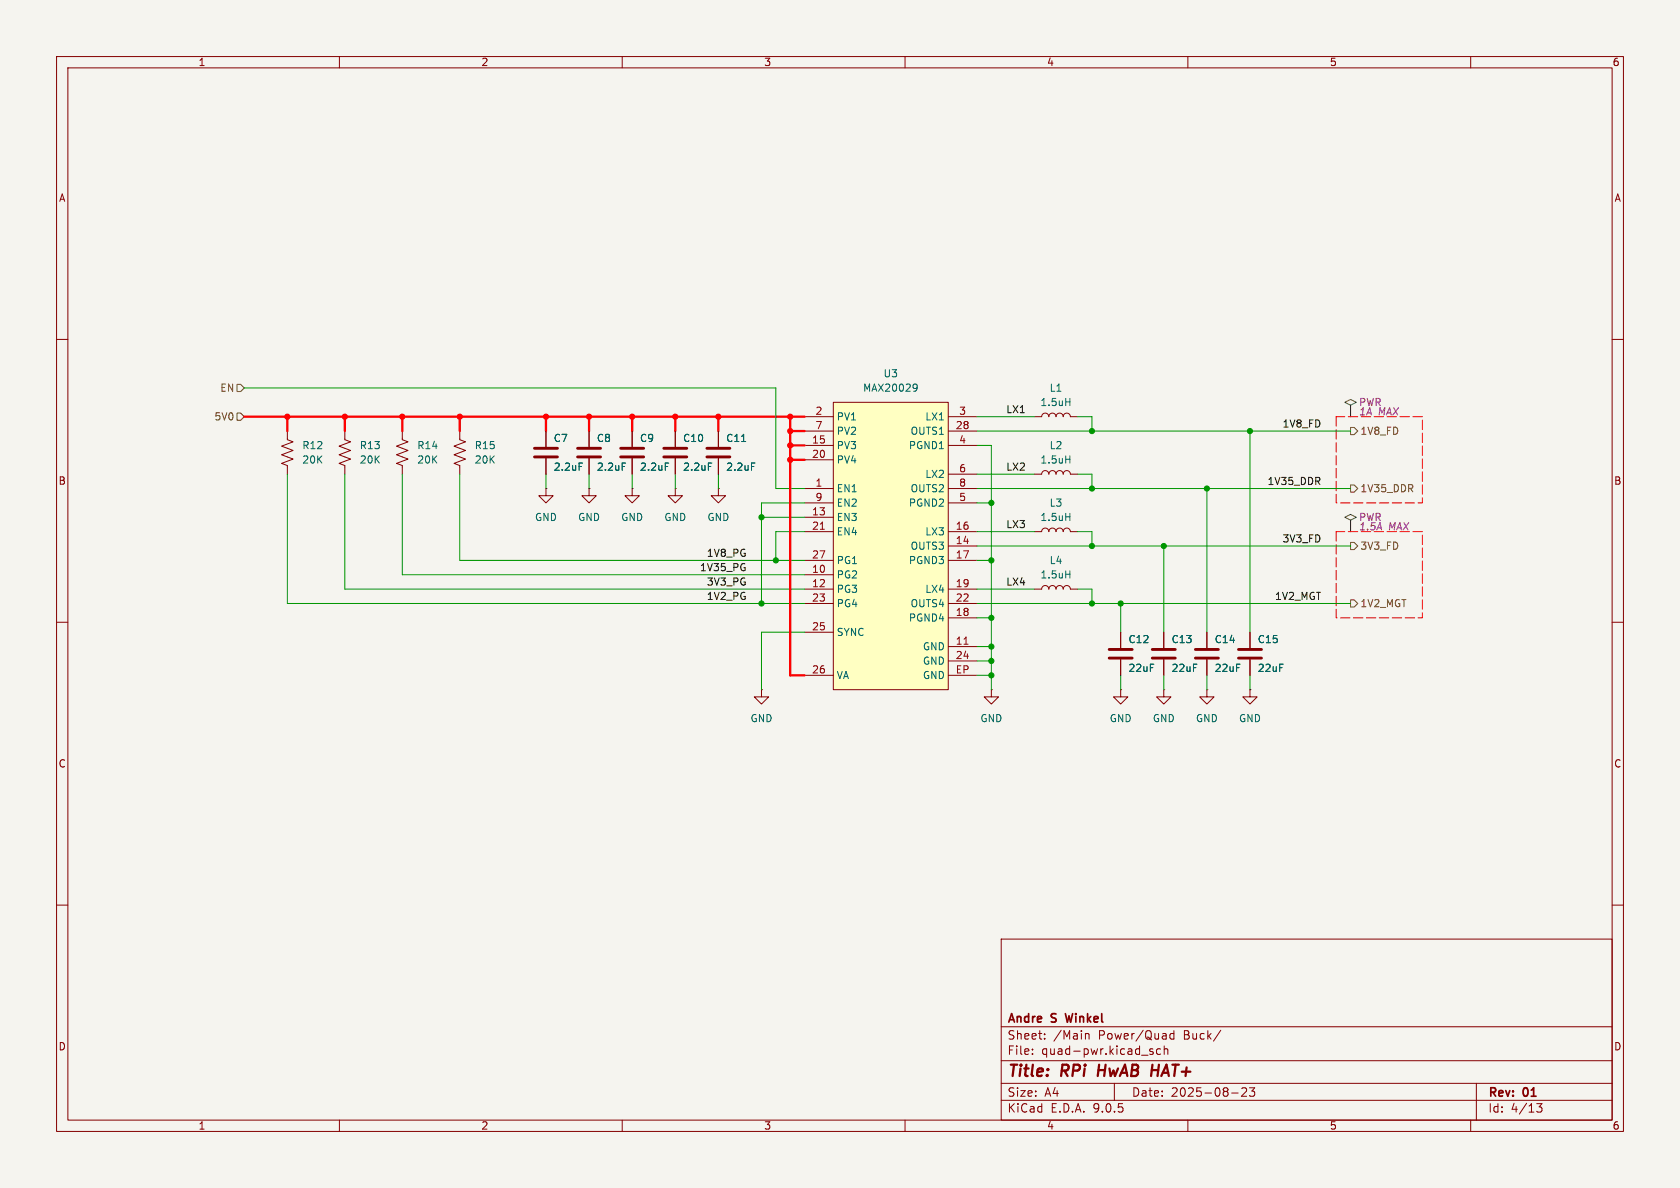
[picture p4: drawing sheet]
<svg xmlns="http://www.w3.org/2000/svg" width="297mm" height="210mm" viewBox="0 0 297 210" stroke-linecap="round" stroke-linejoin="round" font-family="sans-serif">
<path d="M0 0h297v210h-297z" fill="#f5f4ef" stroke="#f5f4ef" stroke-width=".18"/>
<g fill="none" stroke="#840000" stroke-width=".18">
<path d="M10 10h277v190h-277zM12 12h273v186h-273zM60 10v2M110 10v2M160 10v2M210 10v2M260 10v2M10 60h2M50.8 76.2v1.5l1 .4-2 .8 2 .7-2 .8 2 .8-2 .7 1 .4v1.5M61 76.2v1.5l1 .4-2.1 .8 2.1 .7-2.1 .8 2.1 .8-2.1 .7 1.1 .4v1.5M71.1 76.2v1.5l1 .4-2 .8 2 .7-2 .8 2 .8-2 .7 1 .4v1.5M81.3 76.2v1.5l1 .4-2 .8 2 .7-2 .8 2 .8-2 .7 1 .4v1.5"/>
<path d="M96.5 76.2v2.8M104.1 76.2v2.8M111.8 76.2v2.8M119.4 76.2v2.8M182.9 73.7h1.2a.64 .64 0 0 1 .7-.7 .64 .64 0 0 1 .6 .7 .64 .64 0 0 1 .7-.7 .64 .64 0 0 1 .6 .7 .64 .64 0 0 1 .6-.7 .64 .64 0 0 1 .7 .7 .64 .64 0 0 1 .6-.7 .64 .64 0 0 1 .6 .7h1.3M285 60h2M96.5 86.4v1.2h1.3l-1.3 1.3-1.3-1.3h1.3M96.5 86.4h.1M96.5 81v2.8M104.1 86.4v1.2h1.3l-1.3 1.3-1.2-1.3h1.2M104.1 86.4h.1M104.1 81v2.8"/>
<path d="M111.8 86.4v1.2h1.2l-1.2 1.3-1.3-1.3h1.3M111.8 86.4h.1M111.8 81v2.8M119.4 86.4v1.2h1.2l-1.2 1.3-1.3-1.3h1.3M119.4 86.4h.1M119.4 81v2.8M182.9 83.8h1.2a.64 .64 0 0 1 .7-.6 .64 .64 0 0 1 .6 .6 .64 .64 0 0 1 .7-.6 .64 .64 0 0 1 .6 .6 .64 .64 0 0 1 .6-.6 .64 .64 0 0 1 .7 .6 .64 .64 0 0 1 .6-.6 .64 .64 0 0 1 .6 .6h1.3M10 110h2M182.9 104.1h1.2a.64 .64 0 0 1 .7-.6 .64 .64 0 0 1 .6 .6 .64 .64 0 0 1 .7-.6 .64 .64 0 0 1 .6 .6 .64 .64 0 0 1 .6-.6 .64 .64 0 0 1 .7 .6 .64 .64 0 0 1 .6-.6 .64 .64 0 0 1 .6 .6h1.3M198.1 111.8v2.8M198.1 116.6v2.8M205.7 111.8v2.8"/>
<path d="M205.7 116.6v2.8M213.4 111.8v2.8M213.4 116.6v2.8M221 111.8v2.8M221 116.6v2.8M285 110h2M134.6 121.9v1.3h1.3l-1.3 1.3-1.3-1.3h1.3M134.6 121.9h.1M198.1 121.9v1.3h1.3l-1.3 1.3-1.3-1.3h1.3M198.1 121.9h.1M205.7 121.9v1.3h1.3l-1.3 1.3-1.2-1.3h1.2M205.7 121.9h.1"/>
<path d="M213.4 121.9v1.3h1.2l-1.2 1.3-1.3-1.3h1.3M213.4 121.9h.1M221 121.9v1.3h1.2l-1.2 1.3-1.3-1.3h1.3M221 121.9h.1M10 160h2M177 166h108v32h-108zM285 160h2M60 198v2M110 198v2M160 198v2M177 194.5h108M177 191.5h108"/>
<path d="M177 187.5h108M177 181.5h108M182.5 186.3v.1M182.5 185.5v.1M184.7 183.6v.1M184.7 182.8v.1M191.9 182.8l.2-.1 .4 .1v.9M197 191.5v3M203.2 185.7l.7 .4-.2 .3-.5-.1M203.8 185.5l-.3-.1-.3 .2M205.2 185.5l-.5-.1-.2 .3v.4l.1 .2h.6M205.8 185.5l.2-.1 .4 .1 .1 .9"/>
<path d="M205.8 184.9v1.5M207.5 182.8l-.4-.1-.3 .3v.4l.2 .2h.5M207.5 182.2v1.5M210 198v2M215.8 182.1l-1.3 2M217.7 193.2h1.2M219.5 192.4l.6-.1 .2 .1 .1 .3-.9 1.1h.9M220.9 192.3h.9l-.5 .6 .4 .1v.7l-.2 .1h-.4l-.2-.1M260 198v2M261 191.5v6.5M271.7 195.1h.9l-.5 .6 .4 .1v.7l-.2 .1-.6-.1"/>
</g>
<path d="M194.3 188.2l-.2 2" fill="none" stroke="#840000" stroke-width=".4"/>
<path d="M188.3 179.2l.4 1.5" fill="none" stroke="#840000" stroke-width=".3"/>
<path d="M188.4 71h.7M189.1 70.4v1.3M102.4 81.9h.6M110 81.9h.6M117.6 81.9h.6M125.2 81.9h.6M188.4 81.2h.7M189.1 80.6v1.3M188.4 101.5h.7M189.1 100.9v1.3" fill="none" stroke="#006464" stroke-width=".18"/>
<g fill="none" stroke="#840000" stroke-width=".51">
<path d="M94.5 79.2h4.1M102.1 79.2h4.1M109.7 79.2h4.1M117.3 79.2h4.1M94.5 80.8h4.1M102.1 80.8h4.1M109.7 80.8h4.1M117.3 80.8h4.1M196.1 114.8h4.1M196.1 116.3h4.1M203.7 114.8h4.1M203.7 116.3h4.1"/>
<path d="M211.3 114.8h4.1M211.3 116.3h4.1M218.9 114.8h4.1M218.9 116.3h4.1"/>
</g>
<path d="M147.3 71.1h20.3v50.8h-20.3z" fill="#ffffc2"/>
<g fill="none" stroke="#840000" stroke-width=".18">
<path d="M96.5 76.2v2.8M104.1 76.2v2.8M111.8 76.2v2.8M119.4 76.2v2.8M127 76.2v2.8M142.2 73.7h5.1M142.2 76.2h5.1M142.2 78.7h5.1M147.3 71.1h20.3v50.8h-20.3zM167.6 73.7h5.1M167.6 76.2h5.1M167.6 78.7h5.1"/>
<path d="M96.5 81v2.8M104.1 81v2.8M111.8 81v2.8M119.4 81v2.8M127 86.4v1.2h1.3l-1.3 1.3-1.3-1.3h1.3M127 86.4h.1M127 81v2.8M142.2 81.3h5.1M142.2 86.4h5.1M142.2 88.9h5.1M142.2 91.4h5.1M142.2 94h5.1"/>
<path d="M142.2 99.1h5.1M167.6 86.4h5.1M167.6 88.9h5.1M167.6 94h5.1M167.6 99.1h5.1M167.6 83.8h5.1M167.6 96.5h5.1M182.9 94h1.2a.64 .64 0 0 1 .7-.7 .64 .64 0 0 1 .6 .7 .64 .64 0 0 1 .7-.7 .64 .64 0 0 1 .6 .7 .64 .64 0 0 1 .6-.7 .64 .64 0 0 1 .7 .7 .64 .64 0 0 1 .6-.7 .64 .64 0 0 1 .6 .7h1.3M142.2 101.6h5.1M142.2 104.1h5.1M142.2 106.7h5.1M142.2 111.8h5.1"/>
<path d="M142.2 119.4h5.1M167.6 104.1h5.1M167.6 106.7h5.1M167.6 119.4h5.1M167.6 109.2h5.1M167.6 114.3h5.1M167.6 116.8h5.1M198.1 111.8v2.8M198.1 116.6v2.8M205.7 111.8v2.8M205.7 116.6v2.8M213.4 111.8v2.8"/>
<path d="M213.4 116.6v2.8M221 111.8v2.8M221 116.6v2.8M175.3 121.9v1.3h1.2l-1.2 1.3-1.3-1.3h1.3M175.3 121.9h.1"/>
</g>
<path d="M145 93.6h.7M170.4 113.9h.7" fill="none" stroke="#a90000" stroke-width=".18"/>
<path d="M131.1 78h.7M161.7 67.9l.4 .1a.84 .84 0 0 1-.3 1.2M162.1 68.4l-.2 .3h-.2M102.4 81.9h.6M110 81.9h.6M117.6 81.9h.6M125.2 81.9h.6M132.9 81.9h.6M188.4 91.4h.7M189.1 90.7v1.3" fill="none" stroke="#006464" stroke-width=".18"/>
<path d="M125 79.2h4M125 80.8h4" fill="none" stroke="#840000" stroke-width=".51"/>
<path d="M237.7 71.1l1.1-.5 1 .5-1 .5v2.1v-2.1zM237.7 91.4l1.1-.5 1 .5-1 .5v2.1v-2.1z" fill="none" stroke="#484848" stroke-width=".18"/>
<path d="M236.2 73.7v15.2h15.3v-15.2h-15.3M236.2 94v15.2h15.3v-15.2h-15.3" fill="none" stroke="#f00" stroke-width=".18" stroke-dasharray="1.7 .6"/>
<path d="M41.9 73h.6l.7 .7-.7 .6h-.6zM41.9 67.9h.6l.7 .7-.7 .6h-.6zM238.8 75.6h.6l.6 .6-.6 .6h-.6zM238.8 85.7h.6l.6 .7-.6 .6h-.6zM238.8 95.9h.6l.6 .6-.6 .7h-.6zM238.8 106h.6l.6 .7-.6 .6h-.6z" fill="none" stroke="#725600" stroke-width=".18"/>
<g fill="none" stroke="#009600" stroke-width=".18">
<path d="M43.2 68.6h94v17.8h5M172.7 76.2h66.1M172.7 78.7h2.6v43.2M172.7 73.7h10.2M190.5 73.7h2.5v2.5M221 76.2v35.6M50.8 83.8v22.9h91.4M61 83.8v20.3h81.2M71.1 83.8v17.8h71.1M81.3 83.8v15.3h60.9M96.5 83.8v2.6M104.1 83.8v2.6"/>
<path d="M111.8 83.8v2.6M119.4 83.8v2.6M127 83.8v2.6M134.6 91.4h7.6M142.2 94h-5v5.1M142.2 88.9h-7.6v17.8M172.7 94h10.2M172.7 99.1h2.6M172.7 88.9h2.6M172.7 83.8h10.2M172.7 86.4h66.1M172.7 96.5h66.1"/>
<path d="M190.5 94h2.5v2.5M190.5 83.8h2.5v2.6M205.7 96.5v15.3M213.4 86.4v25.4M142.2 111.8h-7.6v10.1M172.7 104.1h10.2M172.7 106.7h66.1M172.7 116.8h2.6M172.7 114.3h2.6M172.7 109.2h2.6M172.7 119.4h2.6M190.5 104.1h2.5v2.6"/>
<path d="M198.1 106.7v5.1M198.1 119.4v2.5M205.7 119.4v2.5M213.4 119.4v2.5M221 119.4v2.5"/>
</g>
<g fill="none" stroke="#f00" stroke-width=".41">
<path d="M43.2 73.7h99M50.8 73.7v2.5M61 73.7v2.5M71.1 73.7v2.5M81.3 73.7v2.5M96.5 73.7v2.5M104.1 73.7v2.5M111.8 73.7v2.5M119.4 73.7v2.5M127 73.7v2.5M139.7 73.7v45.7h2.5M139.7 76.2h2.5"/>
<path d="M139.7 78.7h2.5M139.7 81.3h2.5"/>
</g>
<g fill="#009600" stroke="#009600" stroke-width=".18">
<circle cx="221" cy="76.2" r=".46"/>
<circle cx="213.4" cy="86.4" r=".46"/>
<circle cx="193" cy="76.2" r=".46"/>
<circle cx="193" cy="86.4" r=".46"/>
<circle cx="134.6" cy="91.4" r=".46"/>
<circle cx="175.3" cy="88.9" r=".46"/>
<circle cx="175.3" cy="99.1" r=".46"/>
<circle cx="137.2" cy="99.1" r=".46"/>
<circle cx="134.6" cy="106.7" r=".46"/>
<circle cx="205.7" cy="96.5" r=".46"/>
<circle cx="193" cy="106.7" r=".46"/>
<circle cx="193" cy="96.5" r=".46"/>
<circle cx="198.1" cy="106.7" r=".46"/>
<circle cx="175.3" cy="116.8" r=".46"/>
<circle cx="175.3" cy="114.3" r=".46"/>
<circle cx="175.3" cy="109.2" r=".46"/>
<circle cx="175.3" cy="119.4" r=".46"/>
</g>
<g fill="#f00" stroke="#f00" stroke-width=".18">
<circle cx="127" cy="73.7" r=".46"/>
<circle cx="139.7" cy="78.7" r=".46"/>
<circle cx="111.8" cy="73.7" r=".46"/>
<circle cx="119.4" cy="73.7" r=".46"/>
<circle cx="139.7" cy="76.2" r=".46"/>
<circle cx="139.7" cy="73.7" r=".46"/>
<circle cx="104.1" cy="73.7" r=".46"/>
<circle cx="71.1" cy="73.7" r=".46"/>
<circle cx="50.8" cy="73.7" r=".46"/>
<circle cx="61" cy="73.7" r=".46"/>
<circle cx="81.3" cy="73.7" r=".46"/>
<circle cx="96.5" cy="73.7" r=".46"/>
<circle cx="139.7" cy="81.3" r=".46"/>
</g>
<g font-size="2.8" fill="#840000">
<text x="178" y="190.9">Title:</text>
<text x="187.7" y="190.9">RPi</text>
<text x="194.9" y="190.9">HwAB HAT+</text>
</g>
<g font-size="2.1" fill="#840000">
<text x="178" y="184">Sheet:</text>
<text x="178" y="181.2">Andre</text>
<text x="186" y="181.2">S</text>
<text x="186.2" y="184">/Main</text>
<text x="189.1" y="181.2">Winkel</text>
<text x="194.2" y="184">Power/Quad</text>
<text x="209.4" y="184">Buck/</text>
<text x="178" y="186.7">File:</text>
<text x="184.1" y="186.7">quad-pwr.kicad_sch</text>
<text x="178" y="196.9">KiCad</text>
<text x="178" y="194.1">Size:</text>
<text x="184.7" y="194.1">A4</text>
<text x="185.7" y="196.9">E.D.A.</text>
<text x="193.3" y="196.9">9.0.5</text>
<text x="200" y="194.1">Date:</text>
<text x="207" y="194.1">2025-08-23</text>
<text x="263" y="194.3">Rev:</text>
<text x="263" y="196.9">Id:</text>
<text x="267.1" y="196.9">4/13</text>
<text x="269.4" y="194.3">01</text>
</g>
<g font-size="1.8" fill="#840000">
<text x="35" y="11.9">1</text>
<text x="85" y="11.9">2</text>
<text x="135" y="11.9">3</text>
<text x="185" y="11.9">4</text>
<text x="235" y="11.9">5</text>
<text x="285" y="11.9">6</text>
<text x="10.3" y="35.9">A</text>
<text x="285.3" y="35.9">A</text>
<text x="10.3" y="85.9">B</text>
<text x="285.3" y="85.9">B</text>
<text x="10.3" y="135.9">C</text>
<text x="285.3" y="135.9">C</text>
<text x="10.3" y="185.9">D</text>
<text x="285.3" y="185.9">D</text>
<text x="35" y="199.9">1</text>
<text x="85" y="199.9">2</text>
<text x="135" y="199.9">3</text>
<text x="185" y="199.9">4</text>
<text x="235" y="199.9">5</text>
<text x="285" y="199.9">6</text>
</g>
<g font-size="1.8" fill="#725600">
<text x="38.8" y="69.4">EN</text>
<text x="37.8" y="74.5">5V0</text>
<text x="240.4" y="77.1">1V8_FD</text>
<text x="240.4" y="87.2">1V35_DDR</text>
<text x="240.4" y="97.4">3V3_FD</text>
<text x="240.4" y="107.5">1V2_MGT</text>
</g>
<g font-size="1.8" fill="#006464">
<text x="152.5" y="69.4">MAX20029</text>
<text x="156.1" y="66.9">U3</text>
<text x="183.8" y="72">1.5uH</text>
<text x="185.5" y="69.4">L1</text>
<text x="147.8" y="74.5">PV1</text>
<text x="147.8" y="77.1">PV2</text>
<text x="160.9" y="77.1">OUTS1</text>
<text x="163.5" y="74.5">LX1</text>
<text x="53.3" y="79.6">R12</text>
<text x="53.3" y="82.1">20K</text>
<text x="63.5" y="79.6">R13</text>
<text x="63.5" y="82.1">20K</text>
<text x="73.7" y="79.6">R14</text>
<text x="73.7" y="82.1">20K</text>
<text x="83.8" y="79.6">R15</text>
<text x="83.8" y="82.1">20K</text>
<text x="97.8" y="78.3">C7</text>
<text x="97.8" y="83.4">2.2uF</text>
<text x="105.4" y="78.3">C8</text>
<text x="105.4" y="83.4">2.2uF</text>
<text x="113" y="78.3">C9</text>
<text x="113" y="83.4">2.2uF</text>
<text x="120.7" y="78.3">C10</text>
<text x="120.7" y="83.4">2.2uF</text>
<text x="128.3" y="78.3">C11</text>
<text x="128.3" y="83.4">2.2uF</text>
<text x="147.8" y="79.6">PV3</text>
<text x="147.8" y="82.1">PV4</text>
<text x="160.6" y="79.6">PGND1</text>
<text x="183.8" y="82.1">1.5uH</text>
<text x="185.5" y="79.6">L2</text>
<text x="147.8" y="87.2">EN1</text>
<text x="147.8" y="89.8">EN2</text>
<text x="160.6" y="89.8">PGND2</text>
<text x="160.9" y="87.2">OUTS2</text>
<text x="163.5" y="84.7">LX2</text>
<text x="185.5" y="89.8">L3</text>
<text x="94.5" y="92.3">GND</text>
<text x="102.1" y="92.3">GND</text>
<text x="109.7" y="92.3">GND</text>
<text x="117.3" y="92.3">GND</text>
<text x="125" y="92.3">GND</text>
<text x="147.8" y="92.3">EN3</text>
<text x="147.8" y="94.8">EN4</text>
<text x="163.5" y="94.8">LX3</text>
<text x="183.8" y="92.3">1.5uH</text>
<text x="147.8" y="99.9">PG1</text>
<text x="160.6" y="99.9">PGND3</text>
<text x="160.9" y="97.4">OUTS3</text>
<text x="185.5" y="99.9">L4</text>
<text x="147.8" y="102.5">PG2</text>
<text x="147.8" y="105">PG3</text>
<text x="147.8" y="107.5">PG4</text>
<text x="160.9" y="107.5">OUTS4</text>
<text x="163.5" y="105">LX4</text>
<text x="183.8" y="102.5">1.5uH</text>
<text x="147.8" y="112.6">SYNC</text>
<text x="160.6" y="110.1">PGND4</text>
<text x="199.4" y="113.9">C12</text>
<text x="207" y="113.9">C13</text>
<text x="214.6" y="113.9">C14</text>
<text x="222.3" y="113.9">C15</text>
<text x="163.1" y="115.2">GND</text>
<text x="163.1" y="117.7">GND</text>
<text x="199.4" y="119">22uF</text>
<text x="207" y="119">22uF</text>
<text x="214.6" y="119">22uF</text>
<text x="222.3" y="119">22uF</text>
<text x="147.8" y="120.2">VA</text>
<text x="163.1" y="120.2">GND</text>
<text x="132.6" y="127.9">GND</text>
<text x="173.2" y="127.9">GND</text>
<text x="196.1" y="127.9">GND</text>
<text x="203.7" y="127.9">GND</text>
<text x="211.3" y="127.9">GND</text>
<text x="218.9" y="127.9">GND</text>
</g>
<g font-size="1.8" fill="#840084">
<text x="240.2" y="72">PWR</text>
<text x="240.2" y="73.6">1A</text>
<text x="243.6" y="73.6">MAX</text>
<text x="240.2" y="92.3">PWR</text>
<text x="240.2" y="94">1.5A</text>
<text x="245.4" y="94">MAX</text>
</g>
<g font-size="1.8" fill="#a90000">
<text x="144.1" y="73.4">2</text>
<text x="144.1" y="75.9">7</text>
<text x="168.9" y="75.9">28</text>
<text x="169.5" y="73.4">3</text>
<text x="143.5" y="78.5">15</text>
<text x="143.5" y="81">20</text>
<text x="169.5" y="78.5">4</text>
<text x="169.5" y="83.6">6</text>
<text x="144.1" y="86.1">1</text>
<text x="144.1" y="88.6">9</text>
<text x="169.5" y="86.1">8</text>
<text x="169.5" y="88.6">5</text>
<text x="143.5" y="91.2">13</text>
<text x="143.5" y="93.7">21</text>
<text x="168.9" y="93.7">16</text>
<text x="143.5" y="98.8">27</text>
<text x="143.5" y="101.3">10</text>
<text x="168.9" y="96.3">14</text>
<text x="168.9" y="98.8">17</text>
<text x="143.5" y="103.9">12</text>
<text x="143.5" y="106.4">23</text>
<text x="168.9" y="103.9">19</text>
<text x="168.9" y="106.4">22</text>
<text x="143.5" y="111.5">25</text>
<text x="168.9" y="109">18</text>
<text x="143.5" y="119.1">26</text>
<text x="168.9" y="114">11</text>
<text x="168.9" y="116.6">24</text>
<text x="168.9" y="119.1">EP</text>
</g>
<g font-size="1.8" fill="#0f0f0f">
<text x="177.8" y="73.1">LX1</text>
<text x="226.6" y="75.7">1V8_FD</text>
<text x="177.8" y="83.3">LX2</text>
<text x="224" y="85.8">1V35_DDR</text>
<text x="177.8" y="93.4">LX3</text>
<text x="226.6" y="96">3V3_FD</text>
<text x="123.7" y="101.1">1V35_PG</text>
<text x="124.9" y="98.5">1V8_PG</text>
<text x="124.9" y="103.6">3V3_PG</text>
<text x="124.9" y="106.1">1V2_PG</text>
<text x="177.8" y="103.6">LX4</text>
<text x="225.3" y="106.1">1V2_MGT</text>
</g>
</svg>
